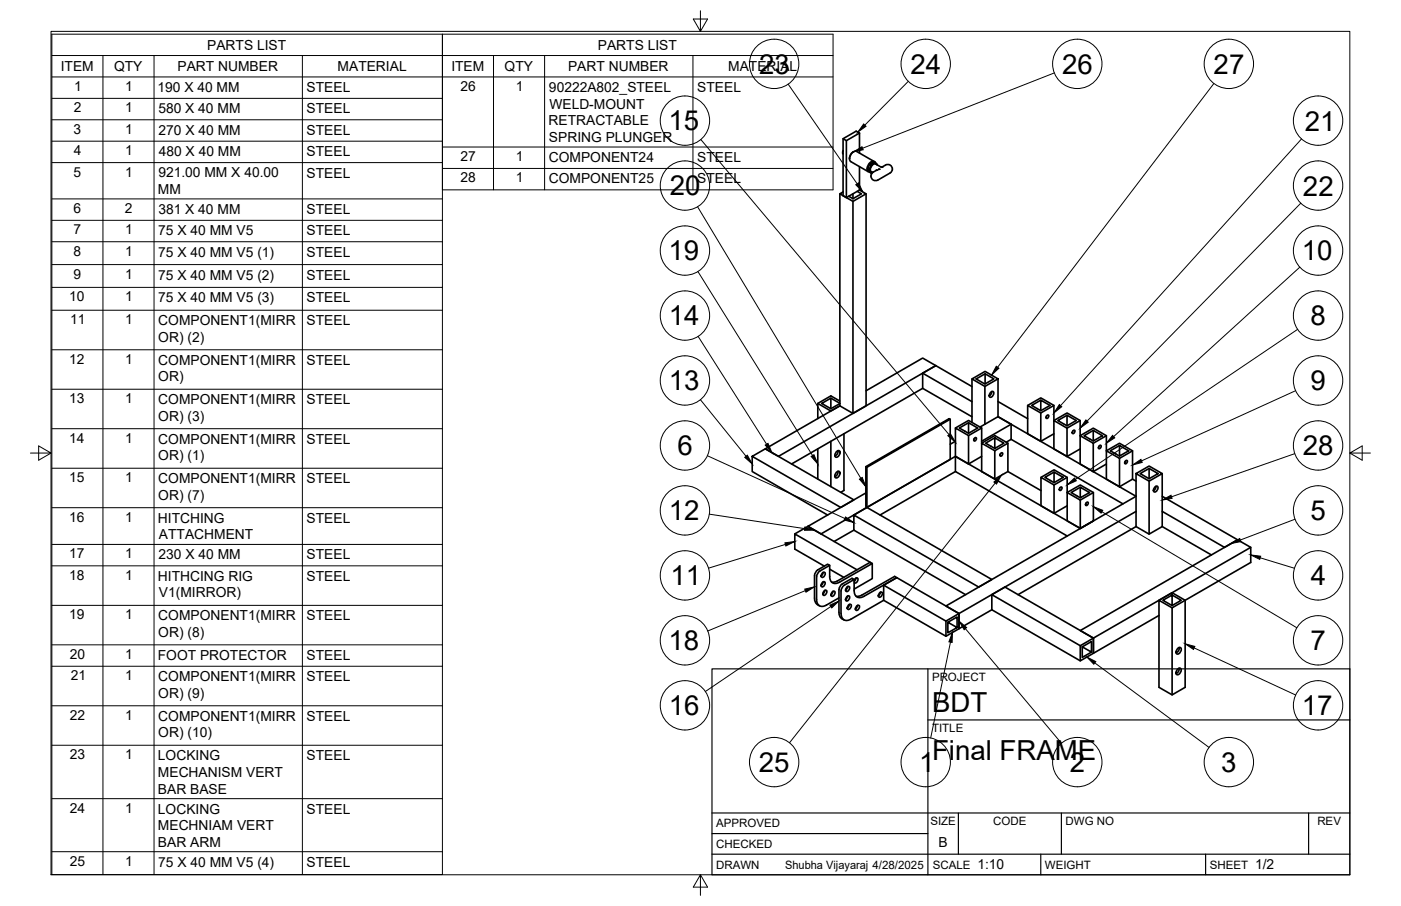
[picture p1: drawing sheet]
<svg xmlns="http://www.w3.org/2000/svg" width="432mm" height="279mm" viewBox="0 0 432 279" stroke-linecap="round" stroke-linejoin="round" font-family="sans-serif">
<!-- layer: Visible -->
<g fill="none" stroke="#000" stroke-width=".51">
<path d="M258.8 59.8v65.4M259.8 42.8l1.1 .6M259.9 46.4l-.2 .7 .2 .4M261.8 49l.4 .8 5.4 3.1M261.8 49a2.26 2.26 0 0 1 2.2-2.3l5.4 3.1M262.9 59.8v1.5M263.1 46.8l-1.1 1.1-.2 1.1M264.2 59l1.3 .8-2.6 1.5M264.9 41l-1-.6-4.1 2.4v17.5l1.1 .6 4-2.3M264.9 41l-4 2.4v17.5M264.9 58.6l2 1.2-4 2.3-4.1-2.3 1-.6M264.9 41v6.2"/>
<path d="M264.9 51.4v7.2M266.9 59.8v65.4l-4 2.3v-65.4M267.5 52.3l1 1.1zM268.1 50.6l-.6 1.7M268.5 50.8l-.7 1.7M269.6 50a1.54 1.54 0 0 0-2.2 1.3l-.1 .4a.94 .94 0 0 0 .7 1.3M269.7 50.1l-1.2 .7-.4-.2 .3-.2a1.07 1.07 0 0 1 1.1-.4 1.07 1.07 0 0 1 .8 .8M269.9 50.6l1.9 1a2.49 2.49 0 0 1 2.2-.8 1.41 1.41 0 0 1 1 1.1 1.41 1.41 0 0 1-.7 1.4M269.9 50.6a1.6 1.6 0 0 0-1.4 2.4l.4 .2M270.3 52.5a2.41 2.41 0 0 0-1.8 1.4 1.41 1.41 0 0 0 .5 1.5 1.41 1.41 0 0 0 1.5 .1l3.8-2.1M270.3 50.8a.85 .85 0 0 0-.9-.5 .85 .85 0 0 0-.7 .7 1.35 1.35 0 0 0-.1 2.2h.3l-.4 .2M270.8 52.2h.1"/>
<path d="M261.6 60.5l1.3 .8M284.4 119.8l15.2 8.7M284.4 115.1l15.2 8.8M284.4 119.8l-40.4 23.3M288.4 112.8l-4 2.3v4.7M288.4 112.8l-4-2.4-17.5 10.1M288.4 112.8l-48.5 27.9-4-2.3 22.9-13.2M288.4 112.8l11.2 6.4M299.6 116.9l4-2.4 4 2.3-4 2.4zM299.6 116.9v13.4M300.9 116.9l2.7-1.6 2.7 1.5-2.7 1.6zM303.6 119.2v11.6"/>
<path d="M303.6 115.3v3.1M307.6 116.8v11.7l42.5 24.6-58.6 33.8 4.1 2.3 54.5-31.5M252.1 124.4l4 2.3 2.7-1.5M252.1 138.4v9.3M253.3 124.4l2.8-1.6v3.2zM256.1 122.8l2.7 1.6M256.1 136.1v14M257.8 139.3l.9-.3a1.3 1.3 0 0 1-1.1 2 1.13 1.13 0 0 1 .2-1.7zM258.3 139a1.63 1.63 0 0 1-1 1.6M258.8 123.7l-2.7-1.6-4 2.3v4.7M258.8 125.2l4.1 2.3M258.8 124.5l-2.7 1.5"/>
<path d="M260.1 133.8v17.4l-1 .6M292.9 129.3v12.4l-25.7 14.8M294.5 132l4 2.3v8.8l-4-2.4zM294.5 132l4-2.3 4.1 2.3v4.7l4-2.4 4 2.4v8.7l-4 2.3M294.5 136.1l-1.6 .9M297.4 133h.1M298.5 130.4l-2.8 1.6 2.8 1.6 2.8-1.6-2.8-1.6v3.2M300.3 135.3h-.1M300.3 135.2l.4-.3 .3 .3-.2 .6-.5 .2-.2-.3zM302.6 132l-4.1 2.3M305.3 121l.6-.3a1.01 1.01 0 0 1 .3 1.2 1.01 1.01 0 0 1-1.1 .6l-.2-.5zM305.5 137.6v.1"/>
<path d="M305.7 120.8l-.2 .7-.6 .6M306.6 135l-2.8 1.7 2.8 1.6 2.8-1.6-2.8-1.7v3.3M307.6 123.8l9.1 5.3M308.3 139.9v.1M308.4 139.9l.4-.3 .2 .3-.2 .6-.4 .2-.2-.3zM310.6 136.7l-4 2.3v8.7l-4-2.3v-8.7l4 2.3M311.6 130.8l-4-2.3-5.6 3.2M311.6 135.5l34.5 19.9M311.6 130.8l-9 5.3M311.6 135.5l-1.5 .9M311.6 130.8v4.7M316.7 125l4.1-2.3 4 2.3v4.7l4.1-2.3 4 2.3v4.7l4.1-2.4 4 2.4v4.6l4-2.3 4.1 2.3v8.8l-4.1 2.3"/>
<path d="M316.7 125l4.1 2.4v8.7l-4.1-2.3zM319.7 126h.1M320.8 123.4l-2.8 1.6 2.8 1.7 2.8-1.7-2.8-1.6v3.3M322.5 128.3v.1M322.6 128.2l.4-.2 .3 .3-.3 .5-.4 .3-.2-.3zM324.8 129.7l4.1 2.3v8.8l-4.1-2.3zM324.8 125l-4 2.4M324.8 133.8l-4 2.3M327.7 130.7h.1M328.9 128.1l-2.9 1.6 2.9 1.6 2.8-1.6-2.8-1.6v3.2M330.6 133h.1M330.7 132.9l.4-.3 .2 .3-.2 .6-.4 .2-.2-.3z"/>
<path d="M332.9 134.4l4.1 2.3v8.7l-4.1-2.3zM332.9 129.7l-4 2.3M332.9 138.5l-4 2.3M335.8 135.3h.1M337 132.7l2.8 1.7-2.8 1.6zM337 132.7l-2.9 1.7 2.9 1.6M338.7 137.7h.1M338.8 137.5l.4-.2 .2 .3-.2 .5-.4 .3-.3-.3zM341 139l4 2.4v8.7l-4-2.3zM341 134.4l-4 2.3M345 137.4l2.9 1.6-2.9 1.7zM345 137.4l-2.8 1.6 2.8 1.7"/>
<path d="M349.1 139l-4.1 2.4M231.8 140.7l4.1-2.3 27.3 15.8-4.1 2.3-27.3-15.8v4.7l23.3 13.4M257.8 145.7l.9-.3a1.3 1.3 0 0 1-1.2 1.9 1.13 1.13 0 0 1 .3-1.6zM258.3 145.3a1.63 1.63 0 0 1-1 1.7M266.9 143.9l25.6-14.8 .4 .2-25.7 14.8zM266.9 143.9v12.4l.3 .2v-12.4M267.2 156.5l38.5 22.2-4.1 2.3-38.4-22.2v4.7l34.4 19.9M267.2 156.5l-4 2.3M294.5 140.7l-41.5 24-4-2.4 17.9-10.3M294.5 145.4l-23.3 13.4M302.6 140.7l-4.1 2.4M310.6 145.4l10.2 5.9"/>
<path d="M320.8 147.2l4.1-2.3 4 2.3v4.7l4.1-2.3 4 2.3v8.7l-4 2.4M320.8 147.2l4.1 2.4v8.7l-4.1-2.3zM323.8 148.2h.1M324.9 145.6l2.8 1.6-2.8 1.6zM324.9 145.6l-2.8 1.6 2.8 1.6M326.6 150.5v.1M326.7 150.4l.4-.2 .2 .3-.2 .5-.4 .3-.2-.3zM328.9 151.9l4.1 2.3v8.8l-4.1-2.4zM328.9 147.2l-4 2.4M328.9 156l-4 2.3M331.8 152.9h.1M333 150.3l2.8 1.6-2.8 1.6z"/>
<path d="M333 150.3l-2.9 1.6 2.9 1.6M334.7 155.2h.1M334.8 155.1l.4-.3 .2 .3-.2 .6-.4 .2-.2-.3zM337 151.9l-4 2.3M341 143.1l-4 2.3M343.9 140h.1M346.8 142.3l-.1 .1M346.8 142.2l.5-.2 .2 .3-.2 .5-.5 .3-.2-.3zM349.1 147.8l1 .6M350.1 146.1l4.1-2.4 4 2.4-4 2.3zM350.1 146.1v16.3l4.1 2.3M351.4 146.1l2.8-1.6 2.7 1.6-2.7 1.5z"/>
<path d="M354.2 144.5v3.1M355.9 150.2l.6-.3a1.01 1.01 0 0 1 .3 1.2 1.01 1.01 0 0 1-1.1 .6l-.2-.5zM356.3 150l-.2 .8-.6 .5M358.2 146.1v16.3l-4 2.3v-16.3M358.2 153.1l23.2 13.4-4 2.3-19.2-11.1M245 164.7l4-2.4 19.2 11.1M251.7 177.9v7a1.84 1.84 0 0 0 .9 1.9 1.84 1.84 0 0 0 2.1-.2l3.9-2.2M252.7 176.1l3-1.8-.6-.3-3 1.7-.6 .6-.4 .8v7.9l.5 1.2 1 .6M252.7 176.1l-.6 .6-.4 1.1M253.4 179.6l.5-.2a.84 .84 0 0 1 .2 1 .84 .84 0 0 1-1 .4v-.6zM253.5 176.7l.5-.3a.84 .84 0 0 1 .2 1.1 .84 .84 0 0 1-1.1 .4v-.6zM253.7 176.5l-.6 1.1"/>
<path d="M253.7 179.5l-.6 1.1M254.1 174.6l-9.1-5.3v-4.6l19.1 11M255.7 175.5l4.4 2.6M255.7 174.3v3.5M255.7 177.8a1.84 1.84 0 0 0 .9 1.9 1.84 1.84 0 0 0 2.1-.2l10.1-5.7-.6-.4-10.1 5.8M258.1 179.2l-.8 .3h-1M263.2 163.5l-6.1 3.5M263.2 178.7l.1 3.4a1.84 1.84 0 0 0 .8 2 1.84 1.84 0 0 0 2.2-.2l10.1-5.8-.7-.3-10.1 5.7-.7 .3-1 .1M263.3 178.9l.1-.2a.56 .56 0 0 1 .8-.5 .56 .56 0 0 1 .1 1l-.6 .6-.4-.1M263.8 178.3l-.5 1M268.8 173.8v4.6l-5.6 3.3M337 160.6l-4 2.4-38.5-22.3v4.7l34.4 19.9"/>
<path d="M350.1 162.4l-36.3 21M358.2 162.4l15.2 8.7M385.5 168.8v4.7l-24.2 14v26.8M254 182.3l.5-.3a.84 .84 0 0 1 .2 1.1 .84 .84 0 0 1-1.1 .3v-.5zM254.2 182.1l-.6 1.1M256.5 182.6l.5-.3a.84 .84 0 0 1 .2 1.1 .84 .84 0 0 1-1 .3v-.5zM256.7 182.4l-.6 1.1M259.2 189.2l.1-7.4 .9-1.3 3-1.8-.6-.3-3.3 1.9-.7 1.1v8l.6 1.2 .9 .6M261 181.1l.5-.3a.84 .84 0 0 1 .2 1.1 .84 .84 0 0 1-1 .3v-.5zM261 184l.5-.3a.84 .84 0 0 1 .2 1.1 .84 .84 0 0 1-1 .4v-.6zM261.2 183.8l-.6 1.1M261.3 180.9l-.7 1.1"/>
<path d="M261.5 186.6l.5-.3a.84 .84 0 0 1 .2 1.1 .84 .84 0 0 1-1 .4v-.6zM261.8 186.4l-.7 1.1M264 186.9l.5-.3a.84 .84 0 0 1 .2 1.1 .84 .84 0 0 1-1 .4v-.6zM264.3 186.7l-.7 1.1M271.1 182.8l.5-.2a.84 .84 0 0 1 .2 1 .84 .84 0 0 1-1 .4v-.6zM271.3 182.6l-.6 1.1M272.4 180.5v4.6l19.1 11.1 4.1-2.3v-4.7l-19.2-11.1-4 2.4 19.1 11v4.7M272.4 185.1l-10.1 5.8a1.84 1.84 0 0 1-2.2 .2 1.84 1.84 0 0 1-.9-1.9M292.1 191.9l2.9-1.6v3.2l-2.9-1.6v3.3l2.9-1.7M305.7 183.4v4.6l27.3 15.8 4-2.3M305.7 188l-10.1 5.9v-4.7l-4.1 2.3M333 194.5l48.4-28 4.1 2.3-48.5 28z"/>
<path d="M333.6 199.5l2.8 1.6v-3.3l-2.8 1.7v3.2l2.8-1.6M337 196.8l-4 2.3M337 196.8v4.7M357.2 185.1l4.1-2.3 4 2.3v26.9l-4 2.3-4.1-2.3v-26.9l4.1 2.4M357.2 189.8l-20.2 11.7M361.3 183.5l-2.9 1.6 2.9 1.7 2.8-1.7-2.8-1.6v3.3M363.4 199.7a1.63 1.63 0 0 1-.9 1.6M337 201.5v-4.7l-27.3-15.8-4 2.4 27.3 15.7v4.7M362.9 206.4l.9-.3a1.3 1.3 0 0 1-1.1 1.9 1.13 1.13 0 0 1 .2-1.6zM363 200l.8-.3a1.3 1.3 0 0 1-1.1 2 1.13 1.13 0 0 1 .3-1.7zM363.4 206.1a1.63 1.63 0 0 1-.9 1.6"/>
</g>
<g fill="#000">
<circle cx="267.9" cy="52.3" r=".25"/>
<circle cx="268.7" cy="50.7" r=".25"/>
<circle cx="270" cy="52.5" r=".25"/>
<circle cx="270.3" cy="52.5" r=".25"/>
<circle cx="270.8" cy="52.2" r=".25"/>
<circle cx="271.6" cy="51.6" r=".25"/>
<circle cx="271.8" cy="51.6" r=".25"/>
</g>
<!-- layer: Border -->
<path d="M15.7 9.7h400.3v260.1h-400.3zM215.9 3.3v6.4l-2.2-3.8h4.4l-2.2 3.8M9.4 139.7h6.3l-3.8-2.2v4.4l3.8-2.2M416 139.7l3.8 2.2v-4.4l-3.8 2.2h6.4M215.9 269.8l2.2 3.8h-4.4l2.2-3.8v6.3" fill="none" stroke="#000" stroke-width=".31"/>
<!-- layer: Titleblock -->
<path d="M219.4 206.3h196.6v63.5h-196.6zM286 206.3v63.5M286 222h130M219.4 257.1h66.6M219.4 250.7h196.6M295.4 250.7v12.7M327.1 250.7v12.7M403.3 250.7v12.7M219.4 263.4h196.6M320.8 263.4v6.4M371.6 263.4v6.4" fill="none" stroke="#000" stroke-width=".36"/>
<!-- layer: Parts Lists -->
<g fill="none" stroke="#000" stroke-width=".31">
<path d="M16 10.5h120.4v48h120.4v-48h-120.4v259.2h-120.4zM16 17.1h240.8M31.7 17.1v252.6M47.5 17.1v252.6M93.2 17.1v252.6M152.1 17.1v41.4M167.9 17.1v41.4M213.6 17.1v41.4M16 23.7h240.8M16 30.3h120.4M16 36.9h120.4M16 43.5h120.4"/>
<path d="M16 50.1h120.4M136.4 45.3h120.4M136.4 51.9h120.4M16 61.3h120.4M16 67.9h120.4M16 74.5h120.4M16 81.6h120.4M16 88.6h120.4M16 95.7h120.4M16 107.9h120.4M16 120h120.4M16 132.2h120.4"/>
<path d="M16 144.4h120.4M16 156.6h120.4M16 167.9h120.4M16 174.5h120.4M16 186.7h120.4M16 198.9h120.4M16 205.5h120.4M16 217.7h120.4M16 229.8h120.4M16 246.3h120.4M16 262.7h120.4"/>
</g>
<!-- layer: Balloons -->
<g fill="none" stroke="#000" stroke-width=".31">
<circle cx="238.6" cy="19.7" r="7.6"/>
<circle cx="285.3" cy="19.7" r="7.6"/>
<circle cx="332" cy="19.7" r="7.6"/>
<circle cx="378.7" cy="19.7" r="7.6"/>
<circle cx="211.1" cy="37.2" r="7.6"/>
<circle cx="406.2" cy="37.2" r="7.6"/>
<circle cx="211.1" cy="57.2" r="7.6"/>
<circle cx="406.2" cy="57.2" r="7.6"/>
<circle cx="211.1" cy="77.3" r="7.6"/>
<circle cx="406.2" cy="77.3" r="7.6"/>
<circle cx="211.1" cy="97.3" r="7.6"/>
<circle cx="406.2" cy="97.3" r="7.6"/>
<circle cx="211.1" cy="117.3" r="7.6"/>
<circle cx="406.2" cy="117.3" r="7.6"/>
<circle cx="211.1" cy="137.4" r="7.6"/>
<circle cx="406.2" cy="137.4" r="7.6"/>
<circle cx="211.1" cy="157.4" r="7.6"/>
<circle cx="406.2" cy="157.4" r="7.6"/>
<circle cx="211.1" cy="177.5" r="7.6"/>
<circle cx="406.2" cy="177.5" r="7.6"/>
<circle cx="211.1" cy="197.5" r="7.6"/>
<circle cx="406.2" cy="197.5" r="7.6"/>
<circle cx="211.1" cy="217.5" r="7.6"/>
<circle cx="406.2" cy="217.5" r="7.6"/>
<circle cx="238.6" cy="235" r="7.6"/>
<circle cx="285.3" cy="235" r="7.6"/>
<circle cx="332" cy="235" r="7.6"/>
<circle cx="378.7" cy="235" r="7.6"/>
</g>
<!-- layer: 0 -->
<g fill="#000" stroke="#000" stroke-width=".31">
<path d="M266.2 38.2l.7 .7-2.5 1.8zM263.8 57l.8-.6 1.3 2.8zM263 46.8l2.7-1.5 .3 .9zM307.1 112.9l.8 .7-2.3 2.1zM235.8 137.3l.9-.6 1.2 2.9zM292.1 134.4l.8-.7 1.6 2.7zM326.5 124.8l.7 .6-2.4 2zM334.7 129.5l.7 .7-2.5 1.8zM342.9 134.3l.7 .7-2.6 1.7zM229.5 141l.8-.6 1.5 2.7zM250 140.8l.9-.6 1.2 2.9zM260.6 159.4l2.6 1.8-3-.8z"/>
<path d="M264.9 147.8l.8-.6 1.2 2.9zM306.3 148.7l2.3-2.1-1.5 2.7zM328.9 149.5l2.3-2.1 .5 .9zM337 156.3l2.9 1.1-.5 .8zM349.1 143.4l2.5-1.7 .4 .9zM358.2 154.2l2.7-1.5 .4 1zM241.9 167.4l3.1-.4-2.8 1.4zM248.1 162.5l2.9 1h-3.1zM379.4 167.6l2.7-1.5 .4 .9zM385.5 171.1l3.1 .4-.3 1zM248 181.7l3-.7-2.6 1.6zM255.8 186.6l2.8-1.3-2.3 2.2z"/>
<path d="M293.6 195l-.1 3.1-1-.2zM295.6 191.5l2.3 2-.7 .7zM335 202.6l2.7 1.4-.6 .8zM365.3 198.5l3 .8-.5 1z"/>
</g>
<g fill="none" stroke="#000" stroke-width=".31">
<path d="M242.9 26l21.3 30.7M279.9 25.1l-13.3 13.5M324.9 22.5l-59 23.2M374.1 25.8l-66.6 87.5M216 43l76.5 91M401.1 42.9l-74.2 82.2M215 63.8l50.3 83.7M400.9 62.7l-65.9 67.2M215.1 83.8l35.3 56.7M400.6 82.4l-57.4 52.2M215.2 103.8l21.1 33.2M399.9 101.6l-68.5 46.2"/>
<path d="M215.9 123.3l14 17.4M399 139.9l-37.9 13.3M399.3 120.5l-47.5 21.6M218 140.5l42.4 19.4M218.6 158.6l29.4 4.4M306.7 149l-63.4 80.1M339.6 157.8l60.1 35.8M242.1 167.9l-23.7 7.3M388.4 172l10.5 3.2M399.1 160.1l-16.8 6.4M248.2 182.1l-30.1 12.5M256.1 187l-38.7 26.3"/>
<path d="M292.9 198l-6 29.6M297.5 193.9l29.6 35.3M368 199.8l31.3 14.5M337.4 204.4l35.2 26.1"/>
</g>
<g font-size="8.5">
<text x="233.9" y="22.7">23</text>
<text x="280.6" y="22.8">24</text>
<text x="327.4" y="22.7">26</text>
<text x="374.1" y="22.8">27</text>
<text x="206.1" y="40.2">15</text>
<text x="402.1" y="40.3">21</text>
<text x="206.4" y="60.3">20</text>
<text x="401.6" y="60.3">22</text>
<text x="206.1" y="80.3">19</text>
<text x="401.2" y="80.3">10</text>
<text x="206.1" y="100.4">14</text>
<text x="403.9" y="100.3">8</text>
<text x="206.1" y="120.4">13</text>
<text x="403.9" y="120.4">9</text>
<text x="208.8" y="140.4">6</text>
<text x="401.6" y="140.4">28</text>
<text x="206.1" y="160.5">12</text>
<text x="403.9" y="160.4">5</text>
<text x="206.7" y="180.5">11</text>
<text x="404" y="180.5">4</text>
<text x="206.1" y="200.5">18</text>
<text x="403.9" y="200.5">7</text>
<text x="206.1" y="220.5">16</text>
<text x="287.3" y="219.5">BDT</text>
<text x="401.2" y="220.6">17</text>
<text x="233.9" y="238">25</text>
<text x="283.3" y="238.1">1</text>
<text x="287.3" y="234.5">Final FRAME</text>
<text x="329.8" y="238.1">2</text>
<text x="376.4" y="238">3</text>
</g>
<g font-size="4.3">
<text x="63.9" y="15.3">PARTS LIST</text>
<text x="184.3" y="15.3">PARTS LIST</text>
<text x="18.7" y="21.9">ITEM</text>
<text x="35.1" y="21.9">QTY</text>
<text x="54.7" y="21.9">PART NUMBER</text>
<text x="104.1" y="21.9">MATERIAL</text>
<text x="139.1" y="21.9">ITEM</text>
<text x="155.5" y="21.9">QTY</text>
<text x="175.1" y="21.9">PART NUMBER</text>
<text x="224.4" y="21.9">MATERIAL</text>
<text x="22.8" y="28.1">1</text>
<text x="38.6" y="28.1">1</text>
<text x="48.5" y="28.3">190 X 40 MM</text>
<text x="94.5" y="28.4">STEEL</text>
<text x="141.9" y="28.1">26</text>
<text x="159" y="28.1">1</text>
<text x="169.2" y="28.4">90222A802_STEEL</text>
<text x="214.9" y="28.4">STEEL</text>
<text x="22.7" y="34.7">2</text>
<text x="38.6" y="34.7">1</text>
<text x="48.8" y="34.9">580 X 40 MM</text>
<text x="94.5" y="35">STEEL</text>
<text x="169.3" y="33.5">WELD-MOUNT</text>
<text x="22.7" y="41.3">3</text>
<text x="38.6" y="41.3">1</text>
<text x="48.9" y="41.5">270 X 40 MM</text>
<text x="94.5" y="41.6">STEEL</text>
<text x="169.1" y="38.6">RETRACTABLE</text>
<text x="22.7" y="47.9">4</text>
<text x="38.6" y="47.9">1</text>
<text x="169.2" y="43.8">SPRING PLUNGER</text>
<text x="48.9" y="48.1">480 X 40 MM</text>
<text x="94.5" y="48.2">STEEL</text>
<text x="141.9" y="49.7">27</text>
<text x="159" y="49.7">1</text>
<text x="169.2" y="50">COMPONENT24</text>
<text x="214.9" y="50">STEEL</text>
<text x="22.7" y="54.5">5</text>
<text x="38.6" y="54.5">1</text>
<text x="48.7" y="59.8">MM</text>
<text x="48.8" y="54.7">921.00 MM X 40.00</text>
<text x="94.5" y="54.8">STEEL</text>
<text x="141.9" y="56.3">28</text>
<text x="159" y="56.3">1</text>
<text x="169.2" y="56.6">COMPONENT25</text>
<text x="214.9" y="56.6">STEEL</text>
<text x="22.7" y="65.7">6</text>
<text x="38.5" y="65.7">2</text>
<text x="48.8" y="65.9">381 X 40 MM</text>
<text x="94.5" y="66">STEEL</text>
<text x="22.7" y="72.3">7</text>
<text x="38.6" y="72.3">1</text>
<text x="48.8" y="72.5">75 X 40 MM V5</text>
<text x="94.5" y="72.6">STEEL</text>
<text x="22.7" y="78.9">8</text>
<text x="38.6" y="78.9">1</text>
<text x="48.8" y="79.2">75 X 40 MM V5 (1)</text>
<text x="94.5" y="79.2">STEEL</text>
<text x="22.7" y="85.9">9</text>
<text x="38.6" y="85.9">1</text>
<text x="48.8" y="86.2">75 X 40 MM V5 (2)</text>
<text x="94.5" y="86.2">STEEL</text>
<text x="21.4" y="93">10</text>
<text x="38.6" y="93">1</text>
<text x="48.8" y="93.3">75 X 40 MM V5 (3)</text>
<text x="94.5" y="93.3">STEEL</text>
<text x="21.6" y="100">11</text>
<text x="38.6" y="100">1</text>
<text x="48.8" y="100.3">COMPONENT1(MIRR</text>
<text x="94.5" y="100.3">STEEL</text>
<text x="48.8" y="105.4">OR) (2)</text>
<text x="21.4" y="112.2">12</text>
<text x="38.6" y="112.2">1</text>
<text x="48.8" y="112.5">COMPONENT1(MIRR</text>
<text x="94.5" y="112.5">STEEL</text>
<text x="48.8" y="117.6">OR)</text>
<text x="21.3" y="124.4">13</text>
<text x="38.6" y="124.4">1</text>
<text x="48.8" y="124.7">COMPONENT1(MIRR</text>
<text x="94.5" y="124.7">STEEL</text>
<text x="48.8" y="129.8">OR) (3)</text>
<text x="21.4" y="136.5">14</text>
<text x="38.6" y="136.5">1</text>
<text x="48.8" y="136.8">COMPONENT1(MIRR</text>
<text x="94.5" y="136.8">STEEL</text>
<text x="48.8" y="142">OR) (1)</text>
<text x="21.3" y="148.7">15</text>
<text x="38.6" y="148.7">1</text>
<text x="48.8" y="149">COMPONENT1(MIRR</text>
<text x="94.5" y="149">STEEL</text>
<text x="48.8" y="154.2">OR) (7)</text>
<text x="21.3" y="160.9">16</text>
<text x="38.6" y="160.9">1</text>
<text x="48.7" y="161.2">HITCHING</text>
<text x="94.5" y="161.2">STEEL</text>
<text x="49" y="166.3">ATTACHMENT</text>
<text x="21.3" y="172.2">17</text>
<text x="38.6" y="172.2">1</text>
<text x="48.9" y="172.5">230 X 40 MM</text>
<text x="94.5" y="172.5">STEEL</text>
<text x="21.3" y="178.8">18</text>
<text x="38.6" y="178.8">1</text>
<text x="48.7" y="179.1">HITHCING RIG</text>
<text x="94.5" y="179.1">STEEL</text>
<text x="49" y="184.3">V1(MIRROR)</text>
<text x="21.3" y="191">19</text>
<text x="38.6" y="191">1</text>
<text x="48.8" y="191.3">COMPONENT1(MIRR</text>
<text x="94.5" y="191.3">STEEL</text>
<text x="48.8" y="196.4">OR) (8)</text>
<text x="21.5" y="203.2">20</text>
<text x="38.6" y="203.2">1</text>
<text x="48.6" y="203.5">FOOT PROTECTOR</text>
<text x="94.5" y="203.5">STEEL</text>
<text x="21.8" y="209.8">21</text>
<text x="38.6" y="209.8">1</text>
<text x="48.8" y="210.1">COMPONENT1(MIRR</text>
<text x="48.8" y="215.2">OR) (9)</text>
<text x="94.5" y="210.1">STEEL</text>
<text x="21.5" y="222">22</text>
<text x="38.6" y="222">1</text>
<text x="48.8" y="222.3">COMPONENT1(MIRR</text>
<text x="48.8" y="227.4">OR) (10)</text>
<text x="94.5" y="222.3">STEEL</text>
<text x="21.5" y="234.2">23</text>
<text x="38.6" y="234.2">1</text>
<text x="48.7" y="234.4">LOCKING</text>
<text x="48.7" y="239.6">MECHANISM VERT</text>
<text x="94.5" y="234.4">STEEL</text>
<text x="48.7" y="244.7">BAR BASE</text>
<text x="21.5" y="250.6">24</text>
<text x="38.6" y="250.6">1</text>
<text x="48.7" y="250.9">LOCKING</text>
<text x="94.5" y="250.9">STEEL</text>
<text x="48.7" y="256.1">MECHNIAM VERT</text>
<text x="48.7" y="261.1">BAR ARM</text>
<text x="289.3" y="261.2">B</text>
<text x="21.5" y="267">25</text>
<text x="38.6" y="267">1</text>
<text x="48.8" y="267.3">75 X 40 MM V5 (4)</text>
<text x="94.5" y="267.3">STEEL</text>
<text x="301.2" y="268.1">1:10</text>
<text x="386.8" y="268.1">1/2</text>
</g>
<g font-size="3.5">
<text x="287.3" y="210.1">PROJECT</text>
<text x="287.3" y="225.8">TITLE</text>
<text x="220.7" y="255.2">APPROVED</text>
<text x="286.7" y="254.5">SIZE</text>
<text x="306.1" y="254.5">CODE</text>
<text x="328.4" y="254.5">DWG NO</text>
<text x="406" y="254.5">REV</text>
<text x="220.7" y="261.5">CHECKED</text>
<text x="220.7" y="267.9">DRAWN</text>
<text x="242" y="267.9">Shubha Vijayaraj 4/28/2025</text>
<text x="287.5" y="267.9">SCALE</text>
<text x="322.1" y="267.9">WEIGHT</text>
<text x="372.9" y="267.9">SHEET</text>
</g>
</svg>
